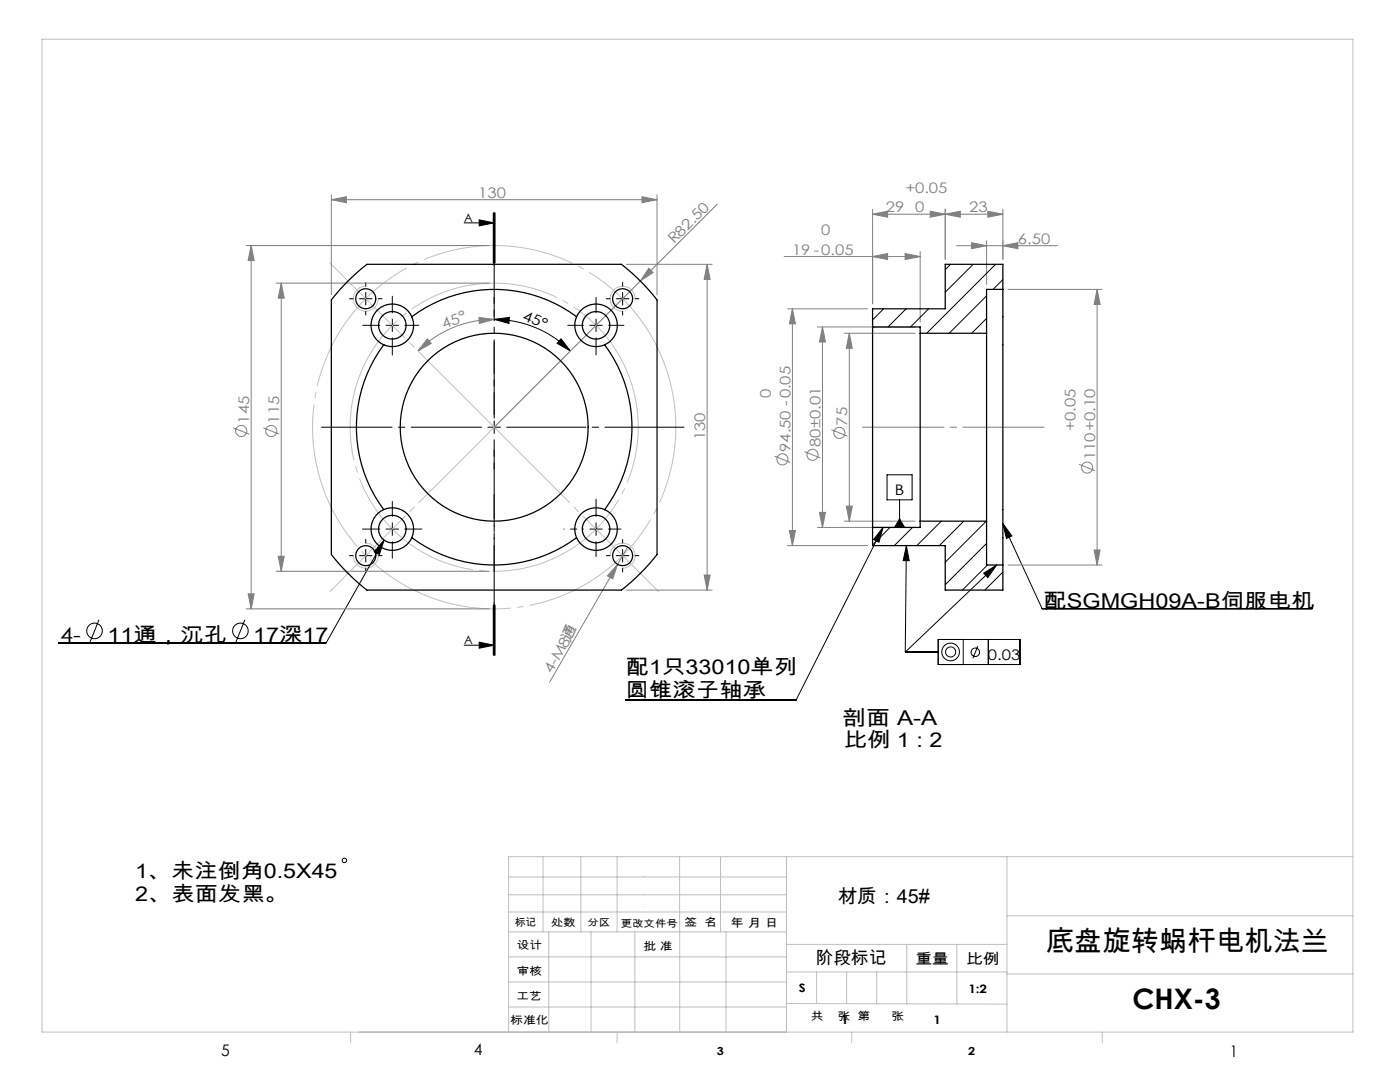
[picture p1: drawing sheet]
<svg xmlns="http://www.w3.org/2000/svg" width="279mm" height="216mm" viewBox="0 0 279 216" stroke-linecap="round" stroke-linejoin="round" font-family="sans-serif">
<g fill="none" stroke="#808080" stroke-width=".2">
<path d="M66.1 39.9l3-.6v1.2zM66.1 38.9v19.9M66.1 39.9h65M128.1 39.3l3 .6-3 .6zM131.1 38.9v19.9M49.1 49h48.5M50.1 49v72.5M50.1 49l.6 3h-1.2zM55.1 56.5h42.5M56.1 56.5v57.5M56.1 56.5l.6 3h-1.2zM125 52.7h17.1"/>
<path d="M129.5 53.5l.8 .9-2.5 1.7zM141.1 52.7v65M141.1 52.7l.6 3h-1.2zM143.1 40.7l-44.5 44.5M156.5 51.2h27.1M174.1 51.2l3-.6v1.2zM174.1 42.7l3-.6v1.2zM174.1 41.7v18.9M180.6 50.6l3 .6-3 .6zM183.6 50.2v14M185.6 42.1l3 .6-3 .6zM188.6 41.7v10"/>
<path d="M188.6 42.7l3-.6v1.2zM190.9 49h20.2M193.9 48.4l3 .6-3 .6zM196.9 48v8.7M197.1 42.1l3 .6-3 .6zM200.1 41.7v10M200.1 42.7h-26M200.1 49l3-.6v1.2zM201.1 57.7h18.9M219 57.7v55M219 57.7l.6 3h-1.2zM85.3 67.6l.8 .9-2.7 1.5z"/>
<path d="M95.6 63.3l3 .4-2.9 .8zM98.6 63.7a21.5 21.5 0 0 0-15.2 6.3M157.1 61.6h16M158.1 61.6l.6 3h-1.2zM158.1 61.6v47.3M163.1 65.2h19.5M164.1 65.2v40M164.1 65.2l.6 3h-1.2zM168.5 66.5h14.1M169.5 66.5v37.5M169.5 66.5l.6 3h-1.2zM46.6 85.4l3.1 1.2"/>
<path d="M52.6 85.4l3.1 1.2M154.6 91l3.1 1.3M160.6 90.1l3.1 1.3M165.9 85.7l3.2 1.3M215.4 92.7l3.2 1.2M49.5 118.5h1.2l-.6 3zM55.1 114h42.5M55.5 111h1.2l-.6 3zM123.3 112.6l-1 2.9-1.1-.6zM123.3 112.6l-13.6 23.5M125 117.7h17.1M125.3 109.1l-2 3.5"/>
<path d="M140.5 114.7h1.2l-.6 3zM157.1 108.9h16M157.5 105.9h1.2l-.6 3zM163.1 105.2h19.5M163.5 102.2h1.2l-.6 3zM168.5 104h14.1M168.9 101h1.2l-.6 3zM201.1 112.7h18.9M218.4 109.7h1.2l-.6 3zM49.1 121.5h48.5"/>
<circle cx="48.1" cy="86" r="1.11"/>
<circle cx="54.1" cy="86" r="1.11"/>
<circle cx="156.2" cy="91.6" r="1.11"/>
<circle cx="162.2" cy="90.8" r="1.11"/>
<circle cx="167.5" cy="86.4" r="1.11"/>
<circle cx="217" cy="93.3" r="1.11"/>
</g>
<g fill="none" stroke="#000" stroke-width=".2">
<path d="M71.7 59.6h2.5M73 58.4v2.5M92.6 44.5h6M95.6 43.9l3 .6-3 .6zM98.4 42.5v10M98.6 42.5v10M98.8 42.5v10M123 59.6h2.5M124.3 58.4v2.5M77 64.9h2.5M78.3 63.7v2.5M98.6 63.7l3.1-.4-.1 1.2z"/>
<path d="M98.6 63.7a21.5 21.5 0 0 1 15.2 6.3M112 67.6l1.8 2.4-2.6-1.5zM117.7 64.9h2.5M119 63.7v2.5M97.4 85.2h2.5M98.6 84v2.5M177 94.7h5v5h-5zM179.5 99.7v5.5M71.7 110.9h2.5M73 109.6v2.5M76.6 107.8l-11.5 20.4h-53.4M76.6 107.8l-.9 2.9-1-.6z"/>
<path d="M77 105.6h2.5M78.3 104.3v2.5M117.7 105.6h2.5M119 104.3v2.5M123 110.9h2.5M124.3 109.6v2.5M176.2 105.2l-17.3 34.4h-34M176.2 105.2l-.8 3-1.1-.5zM179.5 103.5l1 1.7h-2zM180.9 108.9l-.2 21.2M180.9 108.9l.6 3h-1.2zM196.3 114.4l2.6-1.7-1.8 2.5z"/>
<path d="M198.9 112.7l-18.2 17.4M200.1 104.5l1.8 2.4-1 .5zM200.1 104.5l7.9 16.9h53.9M19.8 123.7l-1.8 4.4M48.9 123.7l-1.8 4.4M92.6 128.7h6M95.6 128.1l3 .6-3 .6zM98.4 120.7v10M98.6 120.7v10M98.8 120.7v10zM180.7 130.1h6.5M187.2 127.6h16.4v5h-16.4z"/>
<path d="M192.2 127.6v5M195.1 128.9l-.9 2.5M197.2 127.6v5"/>
<circle cx="18.9" cy="125.9" r="1.56"/>
<circle cx="48" cy="125.9" r="1.56"/>
<circle cx="189.7" cy="130.1" r="1.76"/>
<circle cx="189.7" cy="130.1" r="1.01"/>
<circle cx="194.6" cy="130.2" r=".85"/>
<circle cx="68.7" cy="171.7" r=".44"/>
</g>
<path d="M133.3 74.6a36.3 36.3 0 0 0-60.8-14.5 36.3 36.3 0 0 0 16.7 60.2 36.3 36.3 0 0 0 44.6-43.8l-.5-1.9" fill="none" stroke="#c0c0c0" stroke-width=".2" stroke-dasharray="30.5 1.3 1.3 1.3" stroke-dashoffset="4.2" stroke-linecap="butt"/>
<path d="M126.1 76.8a28.8 28.8 0 0 0-48.2-11.5 28.8 28.8 0 0 0 13.3 47.7 28.8 28.8 0 0 0 35.3-34.7l-.4-1.5" fill="none" stroke="#c0c0c0" stroke-width=".2" stroke-dasharray="30.5 1.3 1.3 1.3" stroke-dashoffset="10.6" stroke-linecap="butt"/>
<g fill="none" stroke="#c0c0c0" stroke-width=".2">
<path d="M8.4 7.8h261.6v198.1h-261.6zM73 57.1a2.49 2.49 0 0 0-2.5 2.5 2.49 2.49 0 0 0 2.5 2.5 2.49 2.49 0 0 0 2.5-2.5M126.7 59.6a2.49 2.49 0 0 0-2.4-2.5 2.49 2.49 0 0 0-2.5 2.5 2.49 2.49 0 0 0 2.5 2.5M73 108.4a2.49 2.49 0 0 1 2.5 2.5 2.49 2.49 0 0 1-2.5 2.5 2.49 2.49 0 0 1-2.5-2.5M121.8 110.9a2.49 2.49 0 0 1 2.5-2.5 2.49 2.49 0 0 1 2.4 2.5 2.49 2.49 0 0 1-2.4 2.5M101.5 178.5h55.5M101.5 175h55.5M108.4 170.9v15M115.9 170.9v15M123.2 170.9v15M135.6 170.9v15M143.8 170.9v15"/>
<path d="M157 170.9v35M201 170.9v35M270 170.9h-168.5v35M101.5 195.9h55.5M101.5 190.9h55.5M101.5 185.9h55.5M101.5 182h55.5M109.5 185.9v20M118 185.9v20M126.7 185.9v20M135.7 185.9v20M144.9 185.9v20"/>
<path d="M157 188.4h44M157 193.9h44M163 193.9v6.4M169 193.9v6.4M175 193.9v6.4M181 188.4v11.9M191 188.4v11.9M201 194.3h69M201 182.7h69M70 205.9v2.2M101.5 200.9h55.5M123.2 205.9v2.2"/>
<path d="M157 200.2l44 .2M170 205.9v2.2M220 205.9v2.2"/>
</g>
<path d="M98.6 82.7v-33.6" fill="none" stroke="#000" stroke-width=".2" stroke-dasharray="30.5 1.3 1.3 1.3" stroke-dashoffset="15.5"/>
<path d="M96.1 85.2h-31.9" fill="none" stroke="#000" stroke-width=".2" stroke-dasharray="30.5 1.3 1.3 1.3" stroke-dashoffset="16.4"/>
<path d="M98.6 87.7v35.4M101.1 85.2h35.4" fill="none" stroke="#000" stroke-width=".2" stroke-dasharray="30.5 1.3 1.3 1.3" stroke-dashoffset="14.7"/>
<g fill="none" stroke="#000" stroke-width=".2" stroke-dasharray="30.5 1.3 1.3 1.3">
<path d="M70.5 59.6h-.8M73 57.1v-.7M75.5 59.6h.7M121.8 59.6h-.8M124.3 57.1v-.7M126.8 59.6h.7M73 62.1v.8M75.8 64.9h-3.4M78.3 62.4v-3.3M78.3 67.4v3.5M80.8 64.9h2.8M116.5 64.9h-3.2"/>
<path d="M119 62.4v-3M119 67.4v3.4M121.5 64.9h3M124.3 62.1v.8M70.5 110.9h-.8M73 108.4v-.8M73 113.4v.7M75.5 110.9h.7M75.8 105.6h-3.5M78.3 103.1v-3M78.3 108.1v3.3M80.8 105.6h3.4"/>
<path d="M119 103.1v-3.5M119 108.1v3M121.5 105.6h2.4M121.8 110.9h-.8M124.3 108.4v-.8M124.3 113.4v.7M126.8 110.9h.7"/>
</g>
<path d="M116.5 105.6h-4" fill="none" stroke="#000" stroke-width=".2" stroke-dasharray="30.5 1.3 1.3 1.3" stroke-dashoffset="30.4"/>
<path d="M98.6 42.5v88.2" fill="none" stroke="#000" stroke-width=".2" stroke-dasharray="6.3 1.3 1.3 1.3 5.1" stroke-dashoffset="4.8"/>
<path d="M208.4 85.2h-36.3" fill="none" stroke="#808080" stroke-width=".2" stroke-dasharray="30.5 1.3 1.3 1.3" stroke-dashoffset="14.3"/>
<path d="M98.6 85.2l32.8-32.7M98.6 85.2l32.8 32.8M98.6 85.2l-32.7 32.8M98.6 85.2l-32.7-32.7" fill="none" stroke="#c0c0c0" stroke-width=".2" stroke-dasharray="30.5 1.3 1.3 1.3" stroke-dashoffset="9.2"/>
<g fill="#000">
<path d="M95.6 43.9l3 .6-3 .6zM95.6 128.1l3 .6-3 .6z"/>
<path d="M112 67.6l1.8 2.4-2.6-1.5zM98.6 63.7l3.1-.4-.1 1.2z"/>
<path d="M76.6 107.8l-.9 2.9-1-.6zM176.2 105.2l-.8 3-1.1-.5zM200.1 104.5l1.8 2.4-1 .5z"/>
<path d="M179.5 103.5l1 1.7h-2zM180.9 108.9l.6 3h-1.2zM196.3 114.4l2.6-1.7-1.8 2.5z"/>
</g>
<g fill="#808080">
<path d="M129.5 53.5l.8 .9-2.5 1.7z"/>
<path d="M123.3 112.6l-1 2.9-1.1-.6z"/>
<path d="M95.6 63.3l3 .4-2.9 .8zM85.3 67.6l.8 .9-2.7 1.5z"/>
<path d="M55.5 111h1.2l-.6 3zM56.1 56.5l.6 3h-1.2zM49.5 118.5h1.2l-.6 3zM50.1 49l.6 3h-1.2z"/>
<path d="M197.1 42.1l3 .6-3 .6zM188.6 42.7l3-.6v1.2z"/>
<path d="M174.1 51.2l3-.6v1.2zM180.6 50.6l3 .6-3 .6z"/>
<path d="M66.1 39.9l3-.6v1.2zM128.1 39.3l3 .6-3 .6z"/>
<path d="M219 57.7l.6 3h-1.2zM218.4 109.7h1.2l-.6 3z"/>
<path d="M141.1 52.7l.6 3h-1.2zM140.5 114.7h1.2l-.6 3zM158.1 61.6l.6 3h-1.2zM157.5 105.9h1.2l-.6 3zM164.1 65.2l.6 3h-1.2zM163.5 102.2h1.2l-.6 3zM169.5 66.5l.6 3h-1.2zM168.9 101h1.2l-.6 3z"/>
<path d="M193.9 48.4l3 .6-3 .6zM200.1 49l3-.6v1.2zM174.1 42.7l3-.6v1.2zM185.6 42.1l3 .6-3 .6z"/>
</g>
<g fill="none" stroke="#000" stroke-width=".25">
<path d="M69.5 56.1l3.7-3.4h50.8a41.3 41.3 0 0 1 7.1 7.1v50.8a41.3 41.3 0 0 1-7.1 7.1h-50.8a41.2 41.2 0 0 1-7.1-7.1v-50.8zM200.1 57.7v55M200.1 57.7v-5h-11.5v8.9h-14.5v3.6M200.1 57.7h-3.2v8.8M76.6 68.8a27.5 27.5 0 0 0 0 32.9M82.2 63.2a4.2 4.2 0 0 0-6.9-1.3 4.2 4.2 0 0 0 1.3 6.9M82.2 63.2a27.5 27.5 0 0 1 32.9 0M82.2 63.2a4.2 4.2 0 0 1-.9 4.7 4.2 4.2 0 0 1-4.7 .9M115.1 63.2a4.2 4.2 0 0 1 6.9-1.3 4.2 4.2 0 0 1-1.3 6.9M115.1 63.2a4.2 4.2 0 0 0 .8 4.7 4.2 4.2 0 0 0 4.8 .9M120.7 68.8a27.5 27.5 0 0 1 0 32.9M174.1 65.2v40"/>
<path d="M174.1 65.2h9.5v1.3M183.6 66.5v37.5M183.6 66.5h13.3M196.9 66.5v37.5M76.6 101.7a4.2 4.2 0 0 0-1.3 6.9 4.2 4.2 0 0 0 6.9-1.3M76.6 101.7a4.2 4.2 0 0 1 4.7 .9 4.2 4.2 0 0 1 .9 4.7M82.2 107.3a27.5 27.5 0 0 0 32.9 0M120.7 101.7a4.2 4.2 0 0 1 1.3 6.9 4.2 4.2 0 0 1-6.9-1.3M120.7 101.7a4.2 4.2 0 0 0-4.8 .9 4.2 4.2 0 0 0-.8 4.7M174.1 105.2v3.7h14.5v8.8h11.5v-5M183.6 104v1.2h-9.5M183.6 104h13.3"/>
<path d="M196.9 104v8.7h3.2"/>
<circle cx="73" cy="59.6" r="2"/>
<circle cx="124.3" cy="59.6" r="2"/>
<circle cx="78.3" cy="64.9" r="2.75"/>
<circle cx="119" cy="64.9" r="2.75"/>
<circle cx="98.6" cy="85.2" r="18.8"/>
<circle cx="73" cy="110.9" r="2"/>
<circle cx="78.3" cy="105.6" r="2.75"/>
<circle cx="119" cy="105.6" r="2.75"/>
<circle cx="124.3" cy="110.9" r="2"/>
</g>
<g fill="none" stroke="#000" stroke-width=".2">
<path d="M189.7 52.7l-1.1 1.1M194.2 52.7l-5.6 5.6M196.9 59l-7.5 7.5M198.7 52.7l-13.8 13.8M200.1 55.8l-1.9 1.9M176.3 61.6l-2.2 2.2M180.8 61.6l-3.6 3.6M185.3 61.6l-3.6 3.6M196.9 63.5l-3 3M177.6 105.2l-3.5 3.5M182.1 105.2l-3.6 3.7M187.9 104l-4.9 4.9"/>
<path d="M192.3 104l-4.8 4.9M196.8 104l-8.2 8.2M196.9 108.4l-8.3 8.3M197.1 112.7l-5 5M200.1 114.2l-3.5 3.5"/>
</g>
<g font-size="5.6">
<text x="208.7" y="189.7">底盘旋转蜗杆电机法兰</text>
<text x="226" y="201.3">CHX-3</text>
</g>
<g font-size="4.1">
<text x="208.2" y="121.3">配SGMGH09A-B伺服电机</text>
<text x="12" y="128.1">4-</text>
<text x="21.4" y="128.1">11通，沉孔</text>
<text x="50.5" y="128.1">17深17</text>
<text x="124.9" y="134.5">配1只33010单列</text>
<text x="124.9" y="139">圆锥滚子轴承</text>
<text x="168" y="144.6">剖面 A-A</text>
<text x="168.4" y="149.1">比例 1 : 2</text>
<text x="27" y="179.7">2、表面发黑。</text>
<text x="27" y="175.2">1、未注倒角0.5X45</text>
</g>
<text font-size="3.9" x="167.2" y="180.1">材质：45#</text>
<text font-size="3.5" x="162.8" y="192.3">阶段标记</text>
<g font-size="3.2">
<text x="44.2" y="210.6">5</text>
<text x="94.6" y="210.6">4</text>
<text x="245.4" y="210.9">1</text>
</g>
<g font-size="2.9" fill="#808080">
<text x="95.4" y="39.4">130</text>
<text x="180.7" y="38.4">+0.05</text>
<text x="163.9" y="46.9">0</text>
<text x="176.8" y="42.3">29</text>
<text x="182.6" y="42.3">0</text>
<text x="193.4" y="42.3">23</text>
<text x="134.5" y="48.8" transform="rotate(-45 134.5 48.8)">R82.50</text>
<text x="158.1" y="50.8">19 -0.05</text>
<text x="203.1" y="48.6">6.50</text>
<text x="88.6" y="65.6" transform="rotate(-21 88.6 65.6)">45°</text>
<text x="153.8" y="79.5" transform="rotate(-90 153.8 79.5)">0</text>
<text x="49.7" y="84.5" transform="rotate(-90 49.7 84.5)">145</text>
<text x="55.7" y="84.5" transform="rotate(-90 55.7 84.5)">115</text>
<text x="140.7" y="87.9" transform="rotate(-90 140.7 87.9)">130</text>
<text x="163.7" y="89.3" transform="rotate(-90 163.7 89.3)">80±0.01</text>
<text x="169.1" y="84.9" transform="rotate(-90 169.1 84.9)">75</text>
<text x="214.7" y="86" transform="rotate(-90 214.7 86)">+0.05</text>
<text x="157.7" y="90.2" transform="rotate(-90 157.7 90.2)">94.50 -0.05</text>
<text x="218.5" y="91.8" transform="rotate(-90 218.5 91.8)">110+0.10</text>
<text x="113.8" y="128.2" transform="rotate(-67 113.8 128.2)">通</text>
<text x="110.1" y="134.5" transform="rotate(-60 110.1 134.5)">4-M8</text>
</g>
<g font-size="2.9">
<text x="104.1" y="63.9" transform="rotate(21 104.1 63.9)">45°</text>
<text x="178.6" y="98.8">B</text>
<text x="197.2" y="131.7">0.03</text>
<text x="182.7" y="192.3">重量</text>
<text x="192.8" y="192.4">比例</text>
</g>
<g font-size="2.3">
<text x="92.6" y="44.2">A</text>
<text x="92.6" y="128.5">A</text>
<text x="145.8" y="185">年 月 日</text>
<text x="159.4" y="198">S</text>
<text x="193.3" y="198.2">1:2</text>
<text x="167.9" y="204.4">1</text>
<text x="186.3" y="204.4">1</text>
</g>
<g font-size="2.2">
<text x="136.6" y="184.8">签 名</text>
<text x="103.1" y="189.5">设计</text>
<text x="128.4" y="189.5">批 准</text>
<text x="103.1" y="194.5">审核</text>
<text x="103" y="199.6">工艺</text>
<text x="161.8" y="203.5">共</text>
<text x="167.2" y="203.5">张 第</text>
<text x="177.9" y="203.5">张</text>
<text x="101.8" y="204.4">标准化</text>
<text x="143.1" y="210.5">3</text>
<text x="193.2" y="210.5">2</text>
</g>
<g font-size="2.1">
<text x="102.8" y="184.7">标记</text>
<text x="110" y="184.8">处数</text>
</g>
<g font-size="2">
<text x="117.3" y="184.8">分区</text>
<text x="123.9" y="184.9">更改文件号</text>
</g>
</svg>
